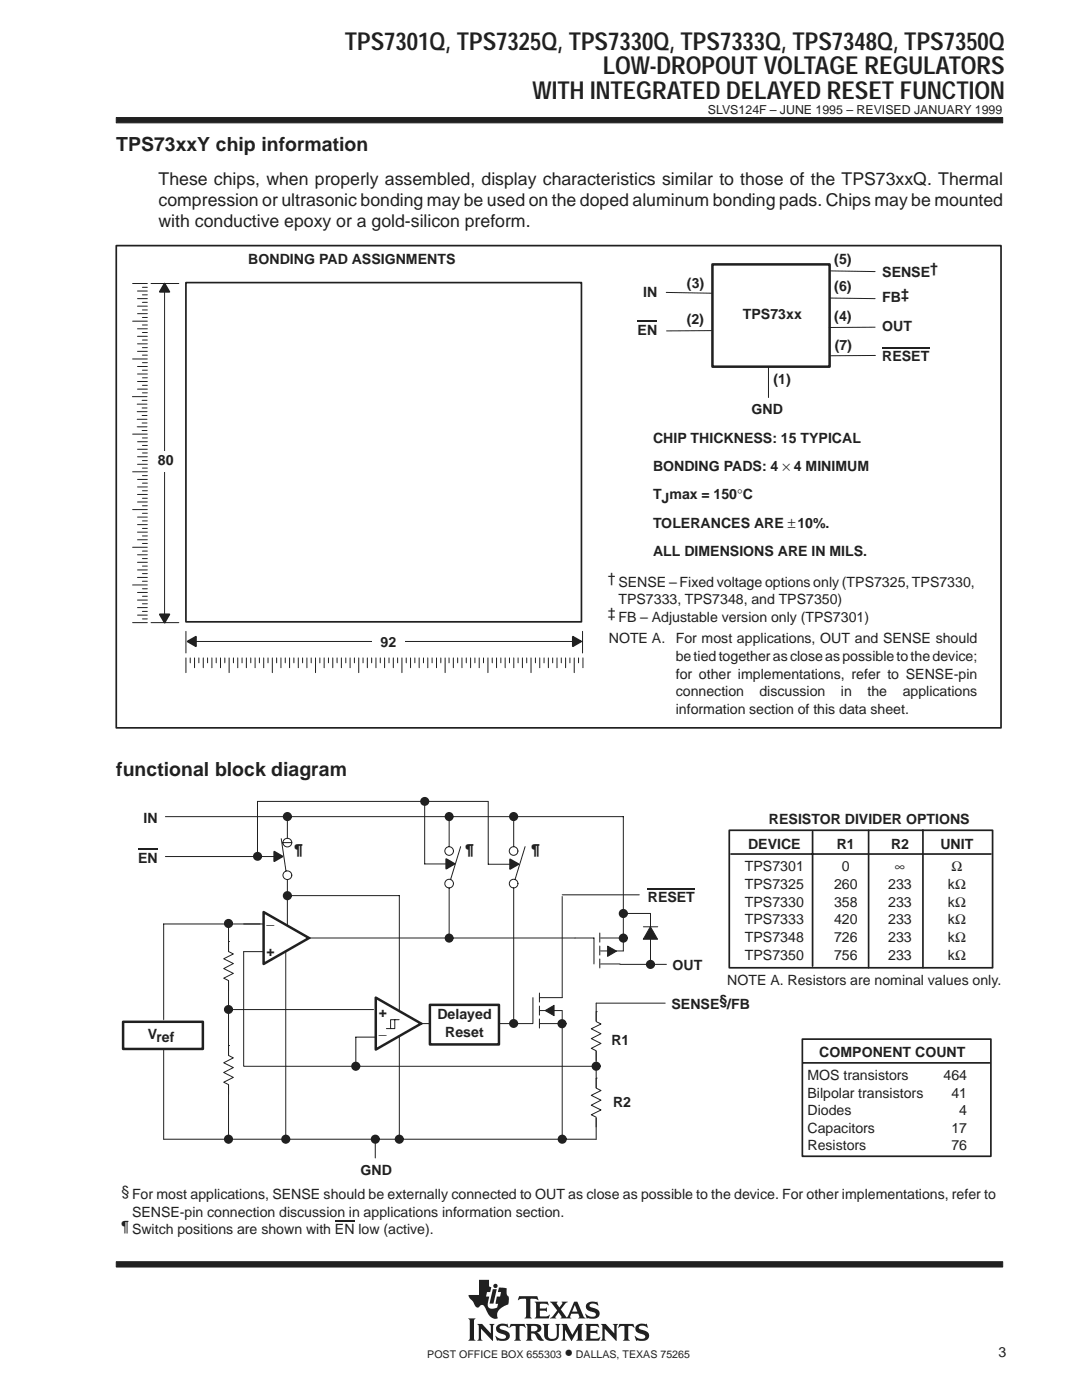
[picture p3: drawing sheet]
<svg xmlns="http://www.w3.org/2000/svg" width="216mm" height="279mm" viewBox="0 0 216 279" stroke-linecap="round" stroke-linejoin="round" font-family="sans-serif">
<g fill="#231f20" stroke="#231f20" stroke-width=".2">
<path d="M23.2 23.5h176.9v1h-176.9z" fill-rule="evenodd"/>
<path d="M23.2 251.8h176.9v1.1h-176.9z" fill-rule="evenodd"/>
</g>
<g fill="#231f20">
<path d="M98.3 257.3h.8l-.6 2.9h-.8z"/>
<path d="M104.9 264.2h1.9a.9 .9 0 0 1 1 .4 .9 .9 0 0 1 0 1.1l-.7 .2 .5 .4 .9 1.2a1.2 1.2 0 0 1-1.6-1l-.3-.3-.6-.1v1l.3 .5h-1.4l.3-.6v-2.3z" fill-rule="evenodd"/>
<path d="M109.7 259.8h1.6l-.2 .3 .5 .8 .6-.8-.1-.3h1.2l-.4 .3-1 1.2 1.2 1.6 1.5-3.1h.6l1.2 2.9 .4 .4-1.4-.1a.22 .22 0 0 0 .2-.1 .22 .22 0 0 0 0-.3l-.2-.4h-1.4l-.2 .7 .2 .2h-2.2l.2-.3-.5-.9-.7 .9 .2 .3h-1.3l.6-.4 .9-1.2z" fill-rule="evenodd"/>
<path d="M127 264.6a1.74 1.74 0 0 1 1.6-.4l.3 .1 .1-.1 .3 .8h-.1a1.2 1.2 0 0 0-1.7-.1 1.47 1.47 0 0 0 1.3 .7 1.03 1.03 0 0 1 .7 1.2 1.03 1.03 0 0 1-1.2 .8l-1.1-.1-.2 .1-.4-1 .9 .5 .9 .1a.45 .45 0 0 0 .4-.6 .45 .45 0 0 0-.6-.3l-.2-.1a1.11 1.11 0 0 1-1.2-1.4z" fill-rule="evenodd"/>
<path d="M123.6 264.2h2.8l.2 .8-.6-.4h-.5l-.1 .2v2.4l.3 .4h-1.4l.3-.4v-2.4l-.1-.2h-.5l-.7 .4z" fill-rule="evenodd"/>
<path d="M116.7 264.2h2.6l.2 .8-.6-.4-1.1 .1v.9h1.1l.3-.2v.9l-.4-.3h-1v1.1l1.3 .1 .7-.4-.3 .8h-2.8l.3-.4v-2.6z" fill-rule="evenodd"/>
<path d="M119.9 264.2h1l1.7 1.9v-1.5l-.3-.4h1l-.3 .4v3l-2.3-2.4v2l.3 .4h-1.1l.3-.4v-2.6z" fill-rule="evenodd"/>
<path d="M112 264.2h1.1l1.1 2.2 1.2-2.2h1l-.3 .4v2.6l.3 .4h-1.4l.3-.4v-1.8l-1.3 2.2-1.3-2.2v1.7l.4 .5h-1.1l.3-.6v-2.3z" fill-rule="evenodd"/>
<path d="M99.2 264.6a1.71 1.71 0 0 1 1.7-.4l.2 .1 .1-.1 .3 .8-.6-.3-.8-.1a.41 .41 0 0 0-.4 .5 .41 .41 0 0 0 .5 .3 1.29 1.29 0 0 1 1.5 1.4 1.08 1.08 0 0 1-1.2 .8l-1.1-.1-.2 .1-.4-1 .8 .5 .5 .1 .6-.1 .3-.2a.72 .72 0 0 0-.9-.7 .99 .99 0 0 1-1-.5 .99 .99 0 0 1 .1-1.1z" fill-rule="evenodd"/>
<path d="M101.9 264.2h2.8l.2 .8-.7-.4h-.4l-.1 .2v2.4l.3 .4h-1.4l.3-.4v-2.4l-.1-.2h-.5l-.7 .4z" fill-rule="evenodd"/>
<path d="M108.3 264.2h1.3l-.3 .4v2a.65 .65 0 0 0 .7 .6h.6l.4-.4 .1-2.1-.3-.5h1l-.3 .4v1.8a1.54 1.54 0 0 1-2.4 1l-.5-.7v-2.1z" fill-rule="evenodd"/>
<path d="M95.2 264.2h1l1.7 1.9v-1.5l-.3-.4h1.1l-.3 .4v3l-2.4-2.4v2l.3 .4h-1.1l.3-.6v-2.3z" fill-rule="evenodd"/>
<path d="M93.4 263.1h1.5l-.3 .4v3.7l.3 .4h-1.5l.3-.4v-3.7z" fill-rule="evenodd"/>
<path d="M103.6 258.7h3.6l.2 .8-.4-.3-1.2 .1v3.5l.3 .3h-1.4l.2-.2 .1-.3v-3.2l-.1-.2h-.8l-.7 .3z" fill-rule="evenodd"/>
<path d="M106.7 259.8h2.6l.1 .7-.5-.3-1.2 .1v.8h1.1l.3-.2v.9l-.4-.2h-1v1l.2 .1h1.2l.5-.3h.1l-.2 .7h-2.8l.3-.5v-2.3z" fill-rule="evenodd"/>
<path d="M117.1 260.2a2.08 2.08 0 0 1 1.9-.3l.2-.2 .1 .9a1.22 1.22 0 0 0-1.7-.1 .82 .82 0 0 0 .9 .6 1.06 1.06 0 0 1 1.2 1.1 1.06 1.06 0 0 1-1.2 1l-1.2-.1-.2 .1-.3-1 .8 .5 .8 .1a.46 .46 0 0 0 .5-.5 .46 .46 0 0 0-.5-.4l-.2-.1a1.11 1.11 0 0 1-1.2-1.5z" fill-rule="evenodd"/>
<path d="M95.6 255.4h2v1.3l.4 .2-.2 1h-.6l-.2 .9h.6l-.3 1.2 .1 .7a.9 .9 0 0 0 1.2 .4l.6-.1 .2-.8-.5-.1 .2-1.3h.7l.2-.9h-.7l.3-1 1.5 .2v1.1l.2 .4 .2 .2v.7a.81 .81 0 0 1-.6 1 2.73 2.73 0 0 0-1.7 1.7l.1 .9h-.1a1.81 1.81 0 0 1-2.1-1.5l-.3-.6a.7 .7 0 0 0-.6-.6 .7 .7 0 0 0-.7 .5 1.12 1.12 0 0 1-1.1-1l-.7-.8-.2-.7h2.1z" fill-rule="evenodd"/>
<circle cx="98.9" cy="256.6" r=".43"/>
</g>
<g fill="#fff">
<path d="M114.7 260.4l.5 1.4h-1z"/>
<path d="M106 264.7l.6-.1a.56 .56 0 0 1 .6 .5 .56 .56 0 0 1-.6 .6h-.6z" fill-rule="evenodd"/>
</g>
<path d="M142.2 52.8h23.3v20.4h-23.3z" fill="none" stroke="#231f20" stroke-width=".5"/>
<g fill="none" stroke="#231f20" stroke-width=".2">
<path d="M30.1 56.6h5.6M32.8 56.6h.1M32.8 56.6v67.7M132.9 58.4l9.2 .1M165.5 59.5l9.1 .1M142.2 66h-9.2M153.3 73.2v6.1M174.6 65.3l-9.1 .1M174.7 70.9l-9.2 .1M30.1 124.3h5.6M32.8 124.3h.1M37.1 126v4.3"/>
<path d="M37.1 131.3v2.9M37.4 128h.1M37.4 128h78.6M38 131.3v1M38.8 131.3v2M39.7 131.3v1M40.6 131.3v2M41.4 131.3v1M42.3 131.3v2M43.1 131.3v1M44 131.3v2M44.9 131.3v1"/>
<path d="M45.7 131.3v2.9M46.6 131.3v1M47.4 131.3v2M48.3 131.3v1M49.2 131.3v2M50 131.3v1M50.9 131.3v2M51.8 131.3v1M52.6 131.3v2M53.5 131.3v1M54.3 131.3v2.9M55.2 131.3v1"/>
<path d="M56.1 131.3v2M56.9 131.3v1M57.8 131.3v2M58.6 131.3v1M59.5 131.3v2M60.4 131.3v1M61.2 131.3v2M62.1 131.3v1M63 131.3v2.9M63.8 131.3v1M64.7 131.3v2M65.5 131.3v1"/>
<path d="M66.4 131.3v2M67.3 131.3v1M68.1 131.3v2M69 131.3v1M69.9 131.3v2M70.7 131.3v1M71.6 131.3v2.9M72.4 131.3v1M73.3 131.3v2M74.2 131.3v1M75 131.3v2M75.9 131.3v1"/>
<path d="M76.7 131.3v2M77.6 131.3v1M78.5 131.3v2M79.3 131.3v1M80.2 131.3v2.9M81.1 131.3v1M81.9 131.3v2M82.8 131.3v1M83.6 131.3v2M84.5 131.3v1M85.4 131.3v2M86.2 131.3v1"/>
<path d="M87.1 131.3v2M88 131.3v1M88.8 131.3v2.9M89.6 131.3v1M90.5 131.3v2M91.3 131.3v1M92.2 131.3v2M93 131.3v1M93.9 131.3v2M94.8 131.3v1M95.6 131.3v2M96.5 131.3v1"/>
<path d="M97.4 131.3v2.9M98.2 131.3v1M99.1 131.3v2M99.9 131.3v1M100.8 131.3v2M101.7 131.3v1M102.5 131.3v2M103.4 131.3v1M104.2 131.3v2M105.1 131.3v1M106 131.3v2.9M106.8 131.3v1"/>
<path d="M107.7 131.3v2M108.6 131.3v1M109.4 131.3v2M110.3 131.3v1M111.1 131.3v2M112 131.3v1M112.9 131.3v2M113.7 131.3v1M114.6 131.3v2.9M115.4 131.3v1M116 128h.1M116.2 126v4.3"/>
<path d="M116.3 131.3v2"/>
</g>
<path d="M127.2 64.1h3.9M176 69.4h9.4" fill="none" stroke="#231f20" stroke-width=".36"/>
<g fill="#231f20" stroke="#231f20" stroke-width=".34">
<path d="M37.4 128l1.7-.9v1.9z" fill-rule="evenodd"/>
<path d="M114.3 127.1l1.7 .9-1.7 1z" fill-rule="evenodd"/>
<path d="M32.8 56.6l1 1.6h-1.9z" fill-rule="evenodd"/>
<path d="M31.9 122.6h1.9l-1 1.7z" fill-rule="evenodd"/>
</g>
<g fill="#fff">
<path d="M29.8 90.1h6.5v4.1h-6.5z" fill-rule="evenodd"/>
<path d="M74.2 126.4h6.6v4.1h-6.6z" fill-rule="evenodd"/>
</g>
<g fill="none" stroke="#231f20" stroke-width=".2">
<path d="M26.5 56.6h2.9M27.4 58.1h2M27.4 59.6h2M28.4 57.3h1M28.4 58.8h1M165.5 54.1l9.1 .1M26.4 79.2h2.9M26.5 64.1h2.9M26.5 71.6h2.9M27.4 61.1h2M27.4 62.6h2M27.4 65.6h2"/>
<path d="M27.4 67.1h2M27.4 68.6h2M27.4 70.1h2M27.4 73.1h2M27.4 74.6h2M27.4 76.1h2M27.4 77.7h2M28.4 79.9h.9M28.4 60.3h1M28.4 61.9h1M28.4 63.4h1M28.4 64.9h1"/>
<path d="M28.4 66.4h1M28.4 67.9h1M28.4 69.4h1M28.4 70.9h1M28.4 72.4h1M28.4 73.9h1M28.4 75.4h1M28.4 76.9h1M28.4 78.4h1M26.5 86.6h2.9M26.5 94.2h2.9M27.4 80.7h1.9"/>
<path d="M27.4 82.2h1.9M27.4 83.7h1.9M27.4 85.2h1.9M27.4 88.2h2M27.4 89.7h2M27.4 91.2h2M27.4 92.7h2M27.4 95.7h2M27.4 97.2h2M27.4 98.7h2M28.4 81.4h.9M28.4 82.9h.9"/>
<path d="M28.4 84.4h.9M28.4 85.9h.9M28.4 87.4h1M28.4 88.9h1M28.4 90.4h1M28.4 91.9h1M28.4 93.4h1M28.4 94.9h1M28.4 96.4h1M28.4 97.9h1M28.4 99.4h1M26.5 101.7h2.9"/>
<path d="M26.5 109.2h2.9M26.5 116.7h2.9M27.4 100.2h2M27.4 103.2h2M27.4 104.7h2M27.4 106.2h2M27.4 107.7h2M27.4 110.7h2M27.4 112.2h2M27.4 113.7h2M27.4 115.2h2M27.4 118.2h2"/>
<path d="M27.4 119.8h2M28.4 100.9h1M28.4 102.4h1M28.4 104h1M28.4 105.5h1M28.4 107h1M28.4 108.5h1M28.4 110h1M28.4 111.5h1M28.4 113h1M28.4 114.5h1M28.4 116h1"/>
<path d="M28.4 117.5h1M28.4 119h1M26.5 124.3h2.9M27.4 121.3h2M27.4 122.8h2M28.4 120.5h1M28.4 122h1M28.4 123.5h1M45.6 184.3v43.8M32.7 209.6v17.8"/>
</g>
<path d="M23.2 49h176.5v96.3h-176.5zM37.1 56.4h78.9v67.7h-78.9z" fill="none" stroke="#231f20" stroke-width=".34"/>
<path d="M88.6 58.9h9.5v4.8h-9.5zM91.6 116.8h9.5v4.8h-9.5z" fill="none" stroke="#fff" stroke-width=".34"/>
<path d="M52.6 182l9.1 5.2-9.1 5.2zM24.6 203.9h15.9v5.4h-15.9z" fill="none" stroke="#231f20" stroke-width=".5"/>
<circle cx="61.7" cy="187.2" r=".17" fill="#231f20"/>
<path d="M48.6 189.9h3.9M48.6 184.4h3.9" fill="none" stroke="#231f20" stroke-width=".2"/>
<circle cx="74.9" cy="227.4" r=".74" fill="#231f20" stroke="#231f20" stroke-width=".34"/>
<circle cx="74.9" cy="227.4" r=".17" fill="#231f20"/>
<g fill="none" stroke="#231f20" stroke-width=".2">
<path d="M56.1 167.4l1 6.4M56.5 168.2h1.7a.88 .88 0 0 1-1.2 .8 .88 .88 0 0 1-.3-1.4 .88 .88 0 0 1 1.5 .2v.4M48.6 189.9v22.9h69.6M51.9 184.4h-19.2v19.1M61.7 187.2h53M123.7 192.5h9.3M119 200.2v27.2h-86.3"/>
<circle cx="57.3" cy="174.7" r=".87"/>
</g>
<path d="M55.3 170.9a.06 .06 0 0 1 .1 0 .06 .06 0 0 1-.1 0zM54.7 170v1.9l1.7-1z" fill-rule="evenodd" fill="#231f20" stroke="#231f20" stroke-width=".34"/>
<path d="M118 217.1h2v5.9h-2z" fill-rule="evenodd" fill="#fff"/>
<path d="M119 215.2h.1M119 215.2v2l.9 .4-1.9 1 1.9 1-1.9 1 1.9 .9-1.9 1 1 .5v1.9" fill="none" stroke="#231f20" stroke-width=".2"/>
<path d="M118 203.8h2v5.9h-2z" fill-rule="evenodd" fill="#fff"/>
<path d="M119 201.9h.1M119 201.9v2l.9 .5-1.9 .9 1.9 1-1.9 1 1.9 .9-1.9 1 1 .5v1.9M119 200.2h13.7" fill="none" stroke="#231f20" stroke-width=".2"/>
<circle cx="119" cy="212.8" r=".74" fill="#231f20" stroke="#231f20" stroke-width=".34"/>
<circle cx="119" cy="212.8" r=".17" fill="#231f20"/>
<path d="M33 163h91.4v26.8M33 170.9h22.8M57.3 175.5v9M57 189.8v38.3M74.9 227.4v3.7" fill="none" stroke="#231f20" stroke-width=".2"/>
<circle cx="57" cy="227.4" r=".74" fill="#231f20" stroke="#231f20" stroke-width=".34"/>
<circle cx="57" cy="227.4" r=".17" fill="#231f20"/>
<circle cx="57.3" cy="163" r=".74" fill="#231f20" stroke="#231f20" stroke-width=".34"/>
<circle cx="57.3" cy="163" r=".17" fill="#231f20"/>
<path d="M57.3 163v4.3" fill="none" stroke="#231f20" stroke-width=".2"/>
<path d="M27.6 169.5h3.9" fill="none" stroke="#231f20" stroke-width=".36"/>
<circle cx="124.4" cy="187.2" r=".74" fill="#231f20" stroke="#231f20" stroke-width=".34"/>
<circle cx="124.4" cy="187.2" r=".17" fill="#231f20"/>
<path d="M112.2 178.9v20.2M112.2 178.6h15.4M112.2 201.7v24.9" fill="none" stroke="#231f20" stroke-width=".2"/>
<circle cx="112.1" cy="204.3" r=".74" fill="#231f20" stroke="#231f20" stroke-width=".34"/>
<path d="M112.2 204.3h.1" fill="none" stroke="#231f20" stroke-width=".34"/>
<path d="M129.3 177.3h9.4" fill="none" stroke="#231f20" stroke-width=".36"/>
<path d="M75 199.1l9 5.2-9 5.2z" fill="none" stroke="#231f20" stroke-width=".5"/>
<circle cx="84" cy="204.3" r=".17" fill="#231f20"/>
<g fill="none" stroke="#231f20" stroke-width=".2">
<path d="M58.1 178.7h21.6v23.2M89.6 163v6M89.6 177.2v10M91.9 169l-2 6.5M102.5 163v6M102.5 177.2v27.1M104.8 169l-2 6.5M45.8 201.5h28.7M74.9 207h-3.9v6.5M79.7 206.8v21.3M84 204.3h17.8"/>
<circle cx="89.6" cy="176.3" r=".86"/>
<circle cx="89.6" cy="169.8" r=".86"/>
<circle cx="102.5" cy="169.8" r=".86"/>
<circle cx="102.5" cy="176.3" r=".86"/>
</g>
<circle cx="102.5" cy="163" r=".74" fill="#231f20" stroke="#231f20" stroke-width=".34"/>
<circle cx="102.5" cy="163" r=".17" fill="#231f20"/>
<circle cx="89.6" cy="163" r=".73" fill="#231f20" stroke="#231f20" stroke-width=".34"/>
<circle cx="89.6" cy="163" r=".17" fill="#231f20"/>
<circle cx="89.6" cy="187.2" r=".73" fill="#231f20" stroke="#231f20" stroke-width=".34"/>
<circle cx="89.6" cy="187.2" r=".17" fill="#231f20"/>
<circle cx="57.3" cy="178.8" r=".74" fill="#231f20" stroke="#231f20" stroke-width=".34"/>
<circle cx="57.3" cy="178.7" r=".17" fill="#231f20"/>
<circle cx="102.5" cy="204.3" r=".73" fill="#231f20" stroke="#231f20" stroke-width=".34"/>
<circle cx="102.5" cy="204.3" r=".17" fill="#231f20"/>
<circle cx="79.7" cy="227.4" r=".74" fill="#231f20" stroke="#231f20" stroke-width=".34"/>
<circle cx="79.7" cy="227.4" r=".17" fill="#231f20"/>
<circle cx="71" cy="212.8" r=".74" fill="#231f20" stroke="#231f20" stroke-width=".34"/>
<circle cx="71" cy="212.8" r=".17" fill="#231f20"/>
<circle cx="112.2" cy="227.4" r=".74" fill="#231f20" stroke="#231f20" stroke-width=".34"/>
<circle cx="112.2" cy="227.4" r=".17" fill="#231f20"/>
<circle cx="45.6" cy="227.4" r=".74" fill="#231f20" stroke="#231f20" stroke-width=".34"/>
<circle cx="45.6" cy="227.4" r=".17" fill="#231f20"/>
<g fill="#231f20" stroke="#231f20" stroke-width=".34">
<path d="M89.6 172.4a.1 .1 0 0 1 .2 0 .1 .1 0 0 1-.2 0zM89 171.4v2l1.7-1z" fill-rule="evenodd"/>
<circle cx="84.8" cy="159.9" r=".73"/>
</g>
<path d="M84.7 159.9v12.5h4.8M97.4 159.9h-46v11" fill="none" stroke="#231f20" stroke-width=".2"/>
<circle cx="84.7" cy="159.9" r=".17" fill="#231f20"/>
<g fill="#231f20" stroke="#231f20" stroke-width=".34">
<path d="M102.4 172.4l.1 .1zM101.8 171.5v1.9l1.7-.9z" fill-rule="evenodd"/>
<circle cx="51.4" cy="170.9" r=".73"/>
<circle cx="124.4" cy="182.3" r=".74"/>
</g>
<path d="M145.5 165.7h52.6v27.4h-52.6zM145.9 170.4h51.8M162.1 166v26.8M173.3 165.7v27.4M184.2 165.6v27.5" fill="none" stroke="#231f20" stroke-width=".34"/>
<path d="M66.8 243.7h4" fill="none" stroke="#231f20" stroke-width=".36"/>
<path d="M97.4 160v12.5h4.8M124.2 182.3h5.6" fill="none" stroke="#231f20" stroke-width=".2"/>
<circle cx="124.4" cy="182.3" r=".17" fill="#231f20"/>
<path d="M129.8 182.3v9.8" fill="none" stroke="#231f20" stroke-width=".2"/>
<circle cx="129.8" cy="192.5" r=".74" fill="#231f20" stroke="#231f20" stroke-width=".34"/>
<circle cx="129.8" cy="192.5" r=".17" fill="#231f20"/>
<path d="M129.8 184.9l1.4 2.5h-2.8z" fill="#231f20" stroke="#231f20" stroke-width=".2"/>
<path d="M128.4 185h2.8M129.8 184.3v4.4" fill="none" stroke="#231f20" stroke-width=".2"/>
<circle cx="45.6" cy="201.5" r=".73" fill="#231f20" stroke="#231f20" stroke-width=".34"/>
<circle cx="45.6" cy="201.5" r=".17" fill="#231f20"/>
<circle cx="45.6" cy="184.3" r=".74" fill="#231f20" stroke="#231f20" stroke-width=".34"/>
<circle cx="45.6" cy="184.3" r=".17" fill="#231f20"/>
<path d="M44.7 189.9h1.9v5.8h-1.9z" fill-rule="evenodd" fill="#fff"/>
<path d="M45.6 187.9h.1M45.6 187.9v2l1 .5-2 .9 2 1-2 1 2 1-2 .9 1 .5v2" fill="none" stroke="#231f20" stroke-width=".2"/>
<path d="M44.7 210.6h1.9v5.9h-1.9z" fill-rule="evenodd" fill="#fff"/>
<path d="M45.6 208.7h.1M45.6 208.7v1.9l1 .5-2 1 2 1-2 .9 2 1-2 1 1 .5v1.9" fill="none" stroke="#231f20" stroke-width=".2"/>
<path d="M77.9 203.5h.9v1.8h-.9z" fill-rule="evenodd" fill="#fff"/>
<path d="M77.1 205.3h.8M77.9 203.5h.9v1.8h-.9zM78.8 203.5h.8" fill="none" stroke="#231f20" stroke-width=".2"/>
<path d="M85.8 200.5h13.8v7.9h-13.8z" fill-rule="evenodd" fill="#fff"/>
<path d="M85.8 200.5h13.8v7.9h-13.8z" fill="none" stroke="#231f20" stroke-width=".5"/>
<g fill="none" stroke="#231f20" stroke-width=".2">
<path d="M106.3 199.1v5.2h-3.8M107.6 199.1h4.6M107.6 198.2v1.8M114.7 187.2h3.8v5.2M119.7 186.2v1.8M119.7 188.8v1.8M119.7 191.4v1.8M119.8 189.8h4.6M119.8 187.2h3.9M119.8 192.4h3.9M107.6 201.7h4.5M107.6 200.8v1.8"/>
<path d="M107.6 203.4v1.8M107.6 204.3h4.6"/>
</g>
<g fill="#231f20" stroke="#231f20" stroke-width=".2">
<path d="M108.8 201.7l1.8-1.1v2.1z"/>
<path d="M121.2 188.8l1.8 1-1.8 1.1z"/>
</g>
<path d="M160.1 207.4h37.6v23.4h-37.6zM160.3 212.1h37.2" fill="none" stroke="#231f20" stroke-width=".34"/>
<g font-size="4.9" fill="#231f20">
<text x="68.8" y="9.9">TPS7301Q, TPS7325Q, TPS7330Q, TPS7333Q, TPS7348Q, TPS7350Q</text>
<text x="120.3" y="14.8">LOW-DROPOUT VOLTAGE REGULATORS</text>
<text x="106.3" y="19.8">WITH INTEGRATED DELAYED RESET FUNCTION</text>
</g>
<g font-size="3.9" fill="#231f20">
<text x="23.2" y="30.2">TPS73xxY chip information</text>
<text x="23.2" y="154.8">functional block diagram</text>
</g>
<g font-size="3.5" fill="#231f20">
<text x="31.6" y="36.9">These chips, when properly assembled, display characteristics similar to those of the TPS73xxQ. Thermal</text>
<text x="31.6" y="41.1">compression or ultrasonic bonding may be used on the doped aluminum bonding pads. Chips may be mounted</text>
<text x="31.6" y="45.3">with conductive epoxy or a gold-silicon preform.</text>
<text x="112.7" y="271">•</text>
</g>
<g font-size="2.8" fill="#231f20">
<text x="49.5" y="52.8">BONDING PAD ASSIGNMENTS</text>
<text x="166.5" y="52.8">(5)</text>
<text x="128.3" y="59.2">IN</text>
<text x="137.1" y="57.4">(3)</text>
<text x="166.5" y="58.1">(6)</text>
<text x="176" y="55.2">SENSE†</text>
<text x="137" y="64.7">(2)</text>
<text x="148.2" y="63.6">TPS73xx</text>
<text x="166.5" y="64">(4)</text>
<text x="176" y="60.3">FB‡</text>
<text x="127.2" y="66.8">EN</text>
<text x="166.6" y="69.8">(7)</text>
<text x="176" y="66.1">OUT</text>
<text x="154.4" y="76.7">(1)</text>
<text x="176" y="72.1">RESET</text>
<text x="150" y="82.6">GND</text>
<text x="130.3" y="88.4">CHIP THICKNESS: 15 TYPICAL</text>
<text x="31.5" y="92.9">80</text>
<text x="130.3" y="94">BONDING PADS: 4 × 4 MINIMUM</text>
<text x="130.3" y="99.7">TJmax = 150°C</text>
<text x="130.3" y="105.3">TOLERANCES ARE ±10%.</text>
<text x="130.3" y="110.9">ALL DIMENSIONS ARE IN MILS.</text>
<text x="121.3" y="116.4">† SENSE – Fixed voltage options only (TPS7325, TPS7330,</text>
<text x="121.3" y="123.4">‡ FB – Adjustable version only (TPS7301)</text>
<text x="123.4" y="120.6">TPS7333, TPS7348, and TPS7350)</text>
<text x="75.9" y="129.2">92</text>
<text x="121.5" y="128.4">NOTE A.</text>
<text x="134.8" y="128.4">For most applications, OUT and SENSE should</text>
<text x="134.8" y="131.9">be tied together as close as possible to the device;</text>
<text x="134.8" y="135.4">for other implementations, refer to SENSE-pin</text>
<text x="134.8" y="139">connection</text>
<text x="134.8" y="142.5">information section of this data sheet.</text>
<text x="151.5" y="139">discussion</text>
<text x="167.8" y="139">in</text>
<text x="173.1" y="139">the</text>
<text x="180.1" y="139">applications</text>
<text x="28.7" y="164.3">IN</text>
<text x="153.4" y="164.4">RESISTOR DIVIDER OPTIONS</text>
<text x="27.6" y="172.2">EN</text>
<text x="58.9" y="170.5">¶</text>
<text x="92.9" y="170.5">¶</text>
<text x="106.1" y="170.5">¶</text>
<text x="148.6" y="173.9">TPS7301</text>
<text x="149.3" y="169.4">DEVICE</text>
<text x="167" y="169.4">R1</text>
<text x="168" y="173.9">0</text>
<text x="177.8" y="169.4">R2</text>
<text x="178.6" y="173.9">∞</text>
<text x="187.6" y="169.4">UNIT</text>
<text x="189.9" y="173.9">Ω</text>
<text x="148.6" y="177.4">TPS7325</text>
<text x="166.4" y="177.4">260</text>
<text x="177.2" y="177.4">233</text>
<text x="189.1" y="177.4">kΩ</text>
<text x="53.2" y="184.4">_</text>
<text x="129.3" y="180">RESET</text>
<text x="148.6" y="180.9">TPS7330</text>
<text x="148.6" y="184.5">TPS7333</text>
<text x="166.4" y="180.9">358</text>
<text x="166.4" y="184.5">420</text>
<text x="177.2" y="180.9">233</text>
<text x="177.2" y="184.5">233</text>
<text x="189.1" y="180.9">kΩ</text>
<text x="189.1" y="184.5">kΩ</text>
<text x="53.2" y="190.8">+</text>
<text x="148.6" y="188">TPS7348</text>
<text x="148.6" y="191.5">TPS7350</text>
<text x="166.4" y="188">726</text>
<text x="166.4" y="191.5">756</text>
<text x="177.2" y="188">233</text>
<text x="177.2" y="191.5">233</text>
<text x="189.1" y="188">kΩ</text>
<text x="189.1" y="191.5">kΩ</text>
<text x="134.2" y="193.6">OUT</text>
<text x="145.1" y="196.6">NOTE A. Resistors are nominal values only.</text>
<text x="75.6" y="203">+</text>
<text x="87.3" y="203.3">Delayed</text>
<text x="134" y="201.3">SENSE§/FB</text>
<text x="29.5" y="207.3">Vref</text>
<text x="75.6" y="206.4">_</text>
<text x="88.8" y="206.9">Reset</text>
<text x="122" y="208.5">R1</text>
<text x="161.1" y="215.5">MOS transistors</text>
<text x="163.5" y="211">COMPONENT COUNT</text>
<text x="188.3" y="215.5">464</text>
<text x="122.3" y="220.9">R2</text>
<text x="161.1" y="219">Bilpolar transistors</text>
<text x="189.8" y="219">41</text>
<text x="161.1" y="222.5">Diodes</text>
<text x="161.1" y="226.1">Capacitors</text>
<text x="189.8" y="226.1">17</text>
<text x="191.4" y="222.5">4</text>
<text x="161.1" y="229.6">Resistors</text>
<text x="189.8" y="229.6">76</text>
<text x="24.2" y="238.6">§ For most applications, SENSE should be externally connected to OUT as close as possible to the device. For other implementations, refer to</text>
<text x="71.9" y="234.5">GND</text>
<text x="24.2" y="245.6">¶ Switch positions are shown with EN low (active).</text>
<text x="26.3" y="242.8">SENSE-pin connection discussion in applications information section.</text>
<text x="199.2" y="270.8">3</text>
</g>
<text font-size="2.5" fill="#231f20" x="141.3" y="22.7">SLVS124F – JUNE 1995 – REVISED JANUARY 1999</text>
<g font-size="2.1" fill="#231f20">
<text x="85.3" y="271">POST OFFICE BOX 655303</text>
<text x="114.9" y="271">DALLAS, TEXAS 75265</text>
</g>
</svg>
